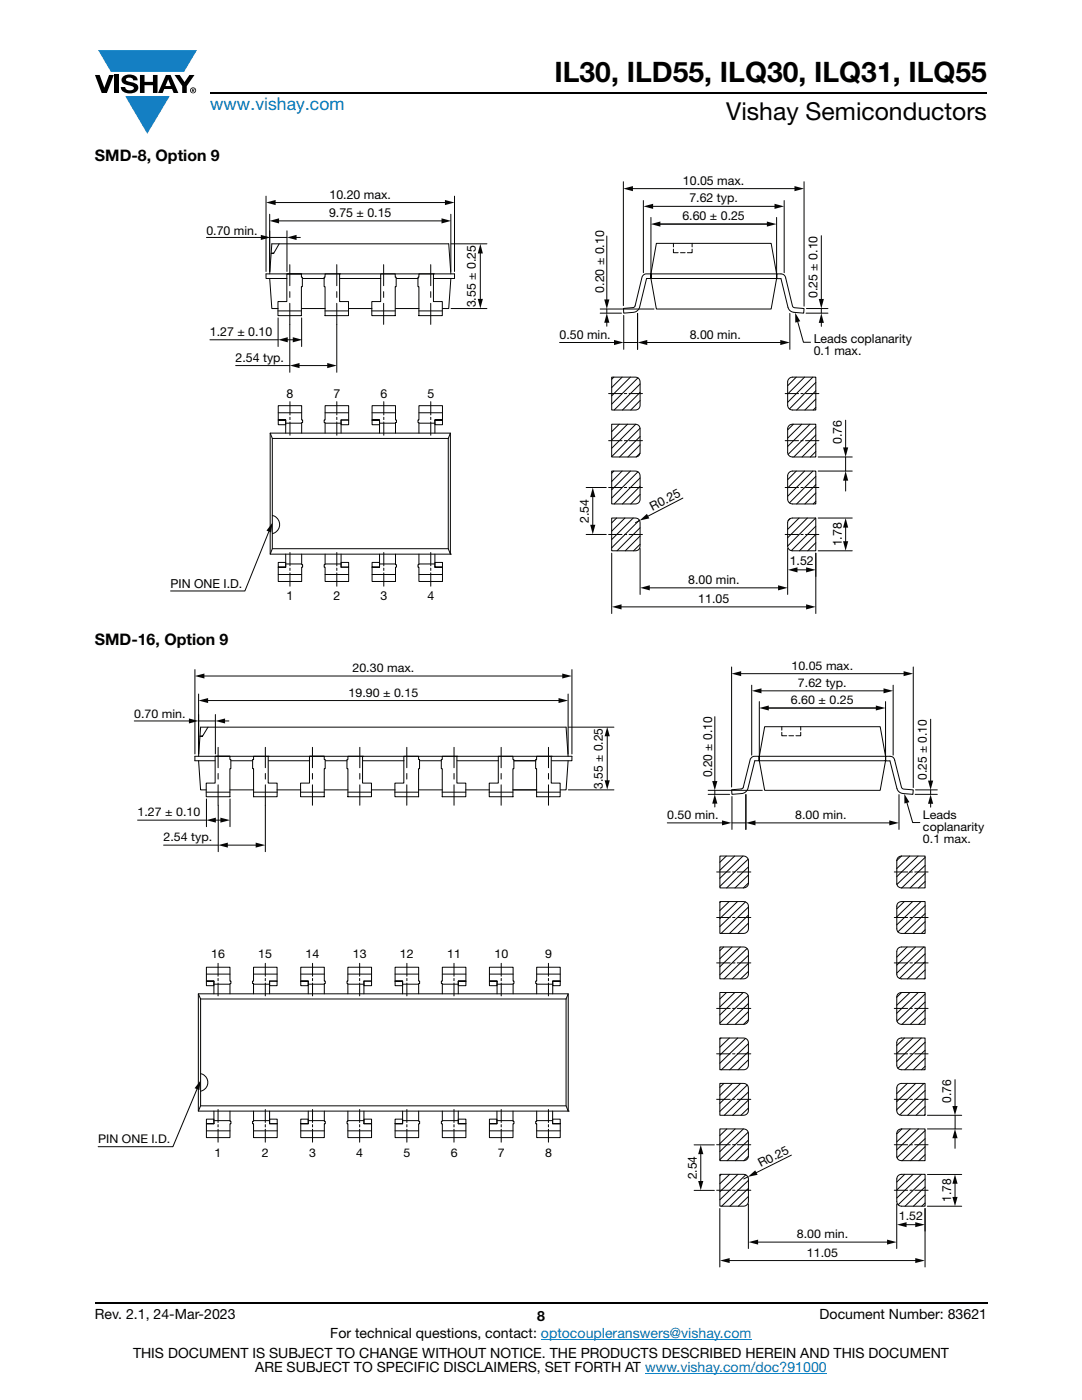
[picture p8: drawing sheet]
<svg xmlns="http://www.w3.org/2000/svg" width="216mm" height="279mm" viewBox="0 0 216 279" stroke-linecap="round" stroke-linejoin="round" font-family="sans-serif">
<g fill="#147fc3">
<path d="M19.6 10h19.7l-2.6 4.3h-1.1h-13.5z"/>
<path d="M25 19.2h8.9l-4.5 7.5z"/>
</g>
<g fill="#000">
<path d="M18.9 15h1l.9 2.5 1-2.5h.9l-1.4 3.6h-1zM22.9 15h.9v3.6h-.9zM24.6 15.3a2.1 2.1 0 0 1 2.8 .3l.1 .4h-.9a.79 .79 0 0 0-.7-.5 .79 .79 0 0 0-.8 .4l.3 .3 1 .2a1.08 1.08 0 0 1 1.2 1 1.08 1.08 0 0 1-1.1 1.2 1.73 1.73 0 0 1-2.4-1.2h.9a.96 .96 0 0 0 .8 .6 .96 .96 0 0 0 .9-.4 1.31 1.31 0 0 0-1.2-.6 1.03 1.03 0 0 1-1.1-.6 1.03 1.03 0 0 1 .2-1.1zM27.9 15h.9v1.3h1.7v-1.3h.9v3.6h-.9v-1.6h-1.7v1.6h-.9zM34.8 15h1.1l.9 1.4 1-1.4h1l-1.5 2.2v1.4h-.9v-1.4z"/>
<path d="M33.6 15.9l.5 1.3h-1.1zM33.1 15l-1.6 3.6h1l.3-.8h1.5l.3 .8h1l-1.6-3.6z"/>
<path d="M38.4 17.8h.2v.2h-.2zM38.3 17.7v.7h.1v-.3l.4 .3-.2-.3 .2-.2-.1-.2z"/>
<path d="M38.1 18a.46 .46 0 0 1 .9 0 .46 .46 0 0 1-.9 0zM37.9 18a.6 .6 0 0 0 1.2 0 .6 .6 0 0 0-1.2 0z"/>
</g>
<path d="M42 18.6h155M18.9 260h178.1" fill="none" stroke="#000" stroke-width=".36"/>
<path d="M107.9 267.3h42.1M128.7 274h36.3" fill="none" stroke="#007ec4" stroke-width=".2"/>
<g fill="none" stroke="#050504" stroke-width=".2">
<path d="M53.1 39.1v15.1M90.7 39.1v15.1M53.8 42.8v11.4M53.8 47.4h3.5M53.8 54.7l.4-6h35.3l.5 6M53.8 55.6l.4 6h1.3M55.7 48.7l-1.1 1.9h-.5h.5M57.3 46.1v8.1M57.3 55.6h-4.2v-.9h37.6v.9h-4.2M57.8 52.8v4.2M57.8 58.2v1.2M60.4 55.6h4.3"/>
<path d="M64.9 54.7h2.9v5.5h1.7v2.8h-4.7l.1-5.8h-.2v-1.9h.2zM67.2 52.8v4.2M67.2 58.2v1.2M67.8 55.6h8.2M76.6 52.8v4.2M76.6 58.2v1.2M79.1 55.6h4.3M85.9 52.8v4.2M85.9 58.2v1.2M90 42.8v11.4M90 55.6l-.5 6h-1.2M90 48.7h7.2"/>
<path d="M55.5 62h4.7M55.5 63.4v5.8M57.8 60.5v13.8M60.1 63v-5.8h.2v-1.9h-.2v-.6h-2.9v5.5h-1.7v2.8h4.7M60.2 63.4v5.8M60.2 61.6h4.7M64.9 62h4.7M67.2 60.5v13.8M69.5 61.6h4.7M74.2 62h4.7M76.6 60.5v4.2M78.9 63v-5.8h.2v-1.9h-.2v-.6h-2.9v5.5h-1.8v2.8h4.7"/>
<path d="M78.9 61.6h4.7M83.6 63h4.7v-2.8h-1.8v-5.5h-2.9v.6h-.2v1.9h.2v5.8M83.6 62h4.7M85.9 60.5v4.2M90 61.6h7.2M122.1 84.7h4.7a.9 .9 0 0 1 .9 .9v4.7a.89 .89 0 0 1-.9 .9h-4.7zM123.6 84.7l-1.5 1.4M125.2 84.7l-3.1 3.1M126.9 84.7l-4.8 4.8M127.7 90.4l-.8 .8M127.7 88.8l-2.4 2.4M127.7 87.1l-4.1 4.1"/>
<path d="M127.7 85.5l-5.6 5.6M157.2 85.6a.94 .94 0 0 1 .9-.9h4.7v6.5h-4.7a.93 .93 0 0 1-.9-.9M158.3 84.7l-1.1 1.1M160 84.7l-2.8 2.7M161.6 84.7l-4.4 4.4M162.8 90.1l-1.1 1.1M162.8 88.5l-2.8 2.7M162.8 86.8l-4.4 4.4M162.8 85.2l-5.5 5.5M168.7 91.2v2.8M168.7 83.9v5.7M122.1 103.4h4.7a.9 .9 0 0 1 .9 .9v4.7a.89 .89 0 0 1-.9 .9h-4.7z"/>
<path d="M123 103.4l-.9 1M124.7 103.4l-2.6 2.6M126.4 103.4l-4.3 4.3M127.6 103.8l-5.5 5.5M127.7 108.6l-1.3 1.3M127.7 107l-2.9 2.9M127.7 105.3l-4.6 4.6M157.4 103.8l.7-.4h4.7v6.5h-4.7a.93 .93 0 0 1-.9-.9v-4.7zM157.7 103.5l-.4 .4M159.5 103.4l-2.3 2.3M161.1 103.4l-3.9 3.9M162.8 103.4l-5.6 5.6"/>
<path d="M162.8 108.3l-1.6 1.6M162.8 106.7l-3.3 3.2M162.8 105l-4.9 4.9"/>
</g>
<path d="M168.2 89.3h1l-.5 1.9z" fill="#050504"/>
<path d="M168.7 95.6v2.4" fill="none" stroke="#050504" stroke-width=".2"/>
<path d="M168.7 94l.5 1.9h-1z" fill="#050504"/>
<g fill="none" stroke="#050504" stroke-width=".2">
<path d="M121.4 97.3h2.7M121.4 87.9h2.7M122.1 94h4.7a.94 .94 0 0 1 .9 1v4.6a.92 .92 0 0 1-.9 1h-4.7zM122.5 94l-.4 .4M124.1 94l-2 2.1M124.6 97.3h.5M124.6 87.9h.5M125.5 97.3h2.7M125.5 87.9h2.7M125.8 94l-3.7 3.7M127.3 94.2l-5.2 5.2M127.7 98.7l-1.8 1.9"/>
<path d="M127.7 97l-3.5 3.6M127.7 95.4l-5.1 5.2M156.7 97.3h2.6M156.7 87.9h2.6M157.2 85.6v4.7M157.4 94.4l.7-.4h4.7v6.6h-4.7a.98 .98 0 0 1-.9-1v-4.6zM158.9 94l-1.7 1.7M159.8 97.3h.5M159.8 87.9h.5M160.5 94l-3.3 3.4M160.7 97.3h2.7M160.7 87.9h2.7"/>
<path d="M162.2 94l-5 5M162.8 98.4l-2.2 2.2M162.8 96.7l-3.8 3.9M162.8 95.1l-5.3 5.3M163.3 94h6.8M163.3 91.2h6.8M121.4 106.7h2.7M124.6 106.7h.5M125.5 106.7h2.7M156.7 106.7h2.6M159.8 106.7h.5M160.7 106.7h2.7"/>
<path d="M162.8 100.1l-.5 .5M168.7 104.9v3.5"/>
</g>
<g fill="#050504">
<path d="M168.7 103.4l.5 1.9h-1z"/>
<path d="M168.2 108h1l-.5 1.9z"/>
</g>
<path d="M118.3 98.9v6.2M163.3 109.9h6.8M163.3 103.4h6.8" fill="none" stroke="#050504" stroke-width=".2"/>
<g fill="#050504">
<path d="M118.3 97.3l.5 1.9h-1z"/>
<path d="M117.8 104.7h1l-.5 1.9z"/>
</g>
<path d="M117 97.3h4M117 106.7h4M158.8 113.7h2.4" fill="none" stroke="#050504" stroke-width=".2"/>
<g fill="#050504">
<path d="M157.2 113.7l1.9-.5v1z"/>
<path d="M160.8 113.2l2 .5-2 .5z"/>
</g>
<path d="M162.8 110.4v4.6M123.7 121.1h37.5" fill="none" stroke="#050504" stroke-width=".2"/>
<g fill="#050504">
<path d="M160.8 120.6l2 .5-2 .5z"/>
<path d="M122.1 121.1l1.9-.5v1z"/>
</g>
<path d="M122.1 110.4v12M129.3 117.3h26.3M162.8 110.4v12" fill="none" stroke="#050504" stroke-width=".2"/>
<g fill="#050504">
<path d="M127.7 117.3l2-.5v1z"/>
<path d="M155.3 116.8l1.9 .5-1.9 .5z"/>
</g>
<path d="M136.3 99.4l-7.3 3.8M127.7 109.5v9.1M157.2 109.5v9.1" fill="none" stroke="#050504" stroke-width=".2"/>
<path d="M127.6 103.9l1.5-1.4 .5 1z" fill="#050504"/>
<g fill="none" stroke="#050504" stroke-width=".2">
<path d="M124.4 36.3v24.7M160.4 36.3v24.8M128.3 55l.4-.3h1.2v.9v-.9v.9h-.9l-1.5 6a1.41 1.41 0 0 1-1.1 .7l-1.9 .2-.1-.9 1.9-.2 .3-.2zM128.4 40v14.4M129.9 55.6l1.1 6.1h22.9l1.1-6.1M129.9 54.7l1.1-6.1h22.9l1.1 6.1h-25.1v.9M129.9 55.6h25M129.9 43.4v12.2M130.7 44.7h22.4M134.4 48.6v.7M134.4 49.7v.7h.9M135.8 50.4h.9"/>
<path d="M138.1 49.7v.7h-.9M138.1 48.6v.7M155 54.7v.9v-.9a1.64 1.64 0 0 1 1.6 .3l1.6 6.2 .3 .2 1.9 .2v.9l-2-.2a1.33 1.33 0 0 1-1.2-1l-1.4-5.7h-.8zM155 43.4v12.2M156.5 40v14.4M119.8 61.7h10.7M119.8 62.5h4.2M121.1 61.7v.8M121.4 78.5h2.7M122.1 75.3h4.7a.94 .94 0 0 1 .9 .9v4.7a.92 .92 0 0 1-.9 .9h-4.7zM122.5 75.3l-.4 .4M124.1 75.3l-2 2"/>
<path d="M124.5 62.9v6.8M124.6 78.5h.5M125.5 78.5h2.7M125.8 75.3l-3.7 3.7M127.2 62.5v7.2M127.3 75.4l-5.2 5.2M127.7 79.9l-1.8 1.9M127.7 78.3l-3.5 3.5M127.7 76.6l-5.1 5.2M156.7 78.5h2.6M157.6 75.5l.5-.2h4.7v6.5h-4.7a.98 .98 0 0 1-.9-.9v-4.7zM157.6 62.5v7.2"/>
<path d="M158.9 75.3l-1.7 1.7M159.1 63.9l1.2 4.4h1.4M159.8 78.5h.5M160.5 75.3l-3.3 3.3M160.7 78.5h2.7M160.8 62.5h4.4M160.9 61.6h4.3M162.2 75.3l-5 5M162.8 79.6l-2.2 2.2M162.8 78l-3.8 3.8M162.8 76.3l-5.3 5.3M163.9 61.6v.9"/>
<path d="M162.8 81.3l-.5 .5M127.6 103.9l-.8 .4"/>
</g>
<path d="M158.7 62.4l1 1.7-1 .3z" fill="#050504"/>
<path d="M163.9 47v13" fill="none" stroke="#050504" stroke-width=".2"/>
<path d="M163.4 59.7h1l-.5 1.9z" fill="#050504"/>
<path d="M163.9 64.1v1" fill="none" stroke="#050504" stroke-width=".2"/>
<path d="M163.9 62.5l.5 1.9h-1z" fill="#050504"/>
<path d="M125.9 37.6h33" fill="none" stroke="#050504" stroke-width=".2"/>
<g fill="#050504">
<path d="M124.4 37.6l1.9-.5v1.1z"/>
<path d="M158.5 37.1l1.9 .5-1.9 .6z"/>
</g>
<path d="M131.4 44.7h22" fill="none" stroke="#050504" stroke-width=".2"/>
<g fill="#050504">
<path d="M129.9 44.7l1.9-.5v1z"/>
<path d="M153 44.2l1.9 .5-1.9 .5z"/>
</g>
<path d="M130 41.2h24.9" fill="none" stroke="#050504" stroke-width=".2"/>
<g fill="#050504">
<path d="M128.4 41.2l1.9-.5v1z"/>
<path d="M154.5 40.7l2 .5-2 .5z"/>
</g>
<path d="M121.1 47.1v13" fill="none" stroke="#050504" stroke-width=".2"/>
<path d="M120.6 59.8h1l-.5 1.9z" fill="#050504"/>
<path d="M121.1 64.1v1" fill="none" stroke="#050504" stroke-width=".2"/>
<path d="M121.1 62.5l.5 1.9h-1z" fill="#050504"/>
<path d="M124.5 68.4h2.7M128.8 68.4h27.2" fill="none" stroke="#050504" stroke-width=".2"/>
<g fill="#050504">
<path d="M127.2 68.4l2-.6v1.1z"/>
<path d="M155.7 67.8l1.9 .6-1.9 .5z"/>
</g>
<path d="M111.7 68.4h11.2" fill="none" stroke="#050504" stroke-width=".2"/>
<path d="M122.5 67.8l1.9 .6-1.9 .5z" fill="#050504"/>
<g fill="none" stroke="#050504" stroke-width=".2">
<path d="M53.9 86.4h36v24.2h-36zM53.9 86.4l.4 1.1M55.5 83.8v-2.8h4.7v2.8h.2v.5h-.2v2.1M55.5 83.8h1.5v1h-1.5v-1h1.5zM55.5 82.4h4.7M57 84.5h3.2M57 83.8v2.6M57.9 80.2v2.6M57.9 83.3v.4M57.9 84.2v2.7M64.9 82.4h4.7M64.9 84.5h3.2"/>
<path d="M67.2 80.2v2.6M67.2 83.3v.4M67.2 84.2v2.7M68.1 86.4v-2.6h1.5v-2.8h-4.7v2.8h-.2v.5h.2v2.1M68.1 83.8h1.5v1h-1.5zM74.2 83.8h1.5v1h-1.5v-1h1.5zM74.2 82.4h4.7M74.2 83.8v-2.8h4.7v2.8h.2v.5h-.2v2.1M75.7 84.5h3.2M75.7 83.8v2.6M76.6 80.2v2.6M76.6 83.3v.4"/>
<path d="M76.6 84.2v2.7M83.6 82.4h4.7M83.6 84.5h3.2M86 80.2v2.6M86 83.3v.4M86 84.2v2.7M86.8 83.8v2.6M86.8 83.8h1.5h-1.5h1.5v1h-1.5zM88.3 83.8v-2.8h-4.7v2.8h-.2v.5h.2v2.1M89.4 87.5h-35.1v22l-.4 1.1M89.4 87.5v22l.5 1.1M89.9 86.4l-.5 1.1"/>
<path d="M53.8 105.8l-4.9 12.1h-14.9M54.3 109.5h35.1M54.3 102.9a1.86 1.86 0 0 1 1.5 1.8 1.86 1.86 0 0 1-1.5 1.8M55.5 112.2h1.5v1h-1.5h1.5h-1.5zM55.5 114.7h4.7M57 112.6h3.2M57 110.6v2.6M57.9 110.3v2.6M57.9 113.4v.5M57.9 114.3v2.7M60.2 110.6v2.1h.2v.5h-.2v2.8h-4.7v-2.8M64.9 114.7h4.7"/>
<path d="M64.9 112.6h3.2M67.2 110.3v2.6M67.2 113.4v.5M67.2 114.3v2.7M68.1 110.6v2.6h1.5v2.8h-4.7v-2.8h-.2v-.5h.2v-2.1M68.1 112.2h1.5v1h-1.5zM74.2 112.2h1.5v1h-1.5h1.5h-1.5zM74.2 114.7h4.7M75.7 112.6h3.2M75.7 110.6v2.6M76.6 110.3v2.6M76.6 113.4v.5"/>
<path d="M76.6 114.3v2.7M78.9 110.6v2.1h.2v.5h-.2v2.8h-4.7v-2.8M83.6 114.7h4.7M83.6 110.6v2.1h-.2v.5h.2v2.8h4.7v-2.8M83.6 112.6h3.2M86 110.3v2.6M86 113.4v.5M86 114.3v2.7M86.8 112.2h1.5v1h-1.5zM86.8 110.6v2.6M89.9 110.6h.1"/>
</g>
<path d="M54.4 104.3l-.3 2-.9-.4z" fill="#050504"/>
<path d="M58.8 47.4h1.1" fill="none" stroke="#050504" stroke-width=".2"/>
<path d="M57.3 47.4l1.9-.5v1z" fill="#050504"/>
<path d="M47 73h10.8M59.4 73h6.2" fill="none" stroke="#050504" stroke-width=".2"/>
<g fill="#050504">
<path d="M65.3 72.4l1.9 .6-1.9 .5z"/>
<path d="M57.9 73l1.9-.6v1.1z"/>
</g>
<path d="M41.9 67.8h13.6M57.1 67.8h1.7" fill="none" stroke="#050504" stroke-width=".2"/>
<g fill="#050504">
<path d="M58.4 67.3l1.9 .5-1.9 .5z"/>
<path d="M55.5 67.8l1.9-.5v1z"/>
</g>
<path d="M95.8 50.2v9.8" fill="none" stroke="#050504" stroke-width=".2"/>
<g fill="#050504">
<path d="M95.8 48.7l.6 1.9h-1.1z"/>
<path d="M95.3 59.7h1.1l-.6 1.9z"/>
</g>
<path d="M41.2 47.4h11.2" fill="none" stroke="#050504" stroke-width=".2"/>
<path d="M52 46.9l2 .5-2 .5z" fill="#050504"/>
<path d="M55.3 44.1h33.1" fill="none" stroke="#050504" stroke-width=".2"/>
<g fill="#050504">
<path d="M53.8 44.1l1.9-.5v1z"/>
<path d="M88.1 43.6l1.9 .5-1.9 .5z"/>
</g>
<path d="M54.6 40.4h34.5" fill="none" stroke="#050504" stroke-width=".2"/>
<g fill="#050504">
<path d="M53.1 40.4l1.9-.5v1z"/>
<path d="M88.8 39.9l1.9 .5-1.9 .5z"/>
</g>
<g fill="none" stroke="#050504" stroke-width=".2">
<path d="M38.9 133.6v16.9M39.6 138.5v12M113.4 138.5v12M114.1 133.6v16.9M39.6 150.9l.4-5.8h73l.4 5.8M39.6 151.8l.4 5.8h1.1M41.1 158.1h4.8M41.2 159.4v5.6M41.5 145.1l-1.1 1.8h-.5h.5M42.9 151.8h-4v-.9h75.2v.9h-4.1M42.9 150.9h3v.7h.2v1.8h-.2v5.6h-4.8v-2.7h1.8zM43 142.6v7.9"/>
<path d="M43.5 149.1v4.1M43.5 154.4v1.1M43.5 156.6v4.1M45.9 157.6h4.7M45.9 159.4v5.6M46.1 151.8h4.3M50.6 150.9h2.9v5.4h1.8v2.7h-4.7v-5.6h-.2v-1.8h.2zM50.6 158.1h4.7M52.9 149.1v4.1M52.9 154.4v1.1M52.9 156.6v13.4M53.6 151.8h8.2"/>
<path d="M55.3 157.6h4.7M60 158.1h4.7M61.8 150.9h2.9v.7h.2v1.8h-.2v5.6h-4.7v-2.7h1.8zM62.3 149.1v4.1M62.3 154.4v1.1M62.3 156.6v4.1M64.7 157.6h4.7M64.9 151.8h4.4M69.4 159h4.7v-2.7h-1.8v-5.4h-2.9v.7h-.2v1.8h.2v5.6M69.4 158.1h4.7M71.8 149.1v4.1M71.8 154.4v1.1"/>
<path d="M71.8 156.6v4.1M72.4 151.8h8.2M74.1 157.6h4.7M78.8 158.1h4.7M81.2 149.1v4.1M81.2 154.4v1.1M81.2 156.6v4.1M83.5 159v-5.6h.2v-1.8h-.2v-.7h-2.9v5.4h-1.8v2.7h4.7M83.5 157.6h4.8M83.7 151.8h4.4M88.2 158.1h4.7M88.2 150.9h3v5.4h1.7v2.7h-4.7v-5.6h-.1v-1.8h.1z"/>
<path d="M90.6 149.1v4.1M90.6 154.4v1.1M90.6 156.6v4.1M91.2 151.8h8.2M92.9 157.6h4.8M97.6 158.1h4.7M99.4 150.9h2.9v.7h.2v1.8h-.2l.1 5.6h-4.8v-2.7h1.8zM100 149.1v4.1M100 154.4v1.1M100 156.6v4.1M106.9 151.8h-4.3M107 158.1h4.8"/>
<path d="M107.1 150.9h2.9v5.4h1.8v2.7h-4.8l.1-5.6h-.2v-1.8h.2zM107.1 157.6h-4.7M109.4 149.1v4.1M109.4 154.4v1.1M109.4 156.6v4.1M113.4 151.8l-.4 5.8h-1.2M113.4 145.1h9.1M113.4 157.6h9.1M43.5 160.7v9.3M143 174h2.7M143.6 179.9h4.8a.97 .97 0 0 1 .9 .9v4.6a.97 .97 0 0 1-.9 .9h-4.8zM143.6 170.8h4.8a.97 .97 0 0 1 .9 1v4.5a.93 .93 0 0 1-.9 .9h-4.8z"/>
<path d="M143.8 179.9l-.2 .2M144.9 170.9l-1.3 1.2M145.5 179.9l-1.9 1.8M146.2 174h.5M146.6 170.9l-3 2.8M147.1 174h2.7M147.2 179.9l-3.6 3.4M148.2 170.9l-4.6 4.4M149.3 171.5l-5.7 5.4M149.3 176.2l-1 1M149.3 174.6l-2.6 2.6M149.3 173l-4.3 4.2"/>
<path d="M178.4 174h2.7M179.9 170.9l-1 .8M179.9 170.8a.94 .94 0 0 0-1 1M179.9 170.8h4.7v6.4h-4.7a.94 .94 0 0 1-1-.9v-4.5M180.4 179.9l-1.5 1.5M181.5 170.9l-2.6 2.4M181.6 174h.5M182.1 179.9l-3.2 3.1M182.5 174h2.7M183.2 170.9l-4.3 4.1M183.8 179.9l-4.9 4.7M184.6 172.7l-4.7 4.5"/>
<path d="M184.6 171.1l-5.6 5.4M184.6 174.3l-3 2.9M184.6 175.9l-1.3 1.3M143 192.2h2.7M143 183.1h2.7M143.6 198.1h4.8a.98 .98 0 0 1 .9 .9v4.5a.97 .97 0 0 1-.9 .9h-4.8zM143.6 189h4.8a.97 .97 0 0 1 .9 .9v4.5a.93 .93 0 0 1-.9 .9h-4.8zM144.4 189l-.8 .7M145 198.1l-1.4 1.3M146.1 189l-2.5 2.3M146.2 192.2h.5M146.2 183.1h.5"/>
<path d="M146.6 198.1l-3 2.9M147.1 192.2h2.7M147.1 183.1h2.7M147.7 189l-4.1 4M148.3 198.1l-4.7 4.5M148.7 180l-5.1 4.9M149.1 189.3l-5.5 5.3M149.3 198.7l-5.7 5.5M149.3 181l-5.4 5.3M149.3 193.9l-1.5 1.5M149.3 182.6l-3.7 3.7M149.3 184.2l-2.1 2.1"/>
<path d="M149.3 190.7l-4.8 4.7M149.3 192.3l-3.2 3.1M178.4 192.2h2.7M178.4 183.1h2.7M179.1 198.4l.8-.3h4.7v6.3h-4.7a.94 .94 0 0 1-1-.9v-4.5zM179.1 189.4l.8-.4h4.7v6.3h-4.7a.94 .94 0 0 1-1-.9v-4.5zM179.1 180.3l.8-.4h4.7v6.4h-4.7a.94 .94 0 0 1-1-.9v-4.6zM179.9 198.1l-1 .9M181 189l-2.1 2M181.6 198.1l-2.7 2.5M181.6 192.2h.5M181.6 183.1h.5"/>
<path d="M182.5 192.2h2.7M182.5 183.1h2.7M182.7 189l-3.8 3.6M183.2 198.1l-4.3 4.1M184.3 189l-5.4 5.2M184.3 192.2l-3.2 3.2M184.6 192l-.3 .2M184.6 200l-1.3 1.3M184.6 182.3l-4.1 4M184.6 195.2l-.2 .2M184.6 190.4l-5.1 4.9M184.6 193.6l-1.9 1.8"/>
<path d="M184.6 198.4l-3 2.9M184.6 183.9l-2.4 2.4M184.6 185.6l-.8 .7M184.6 180.7l-5.4 5.3M143 210.3h2.7M143 219.4h2.7M143 201.3h2.7M143.6 216.2h4.8a.98 .98 0 0 1 .9 .9v4.6a.97 .97 0 0 1-.9 .9h-4.8zM143.6 207.2h4.8a.93 .93 0 0 1 .9 .8v4.6a.93 .93 0 0 1-.9 .9h-4.8zM143.9 207.2l-.3 .2M144.4 216.2l-.8 .8M145.5 207.2l-1.9 1.8"/>
<path d="M146.1 216.2l-2.5 2.4M146.2 210.3h.5M146.2 219.4h.5M146.2 201.3h.5M147.1 210.3h2.7M147.1 219.4h2.7M147.1 201.3h2.7M147.2 207.2l-3.6 3.4M147.8 216.2l-4.2 4M148.8 207.2l-5.2 5M149.1 216.5l-5.5 5.3M149.3 208.3l-5.4 5.2"/>
<path d="M149.3 201.9l-2.6 2.5M149.3 200.3l-4.3 4.1M149.3 217.9l-4.8 4.7M149.3 219.5l-3.1 3.1M149.3 203.5l-.9 .9M149.3 211.5l-2 2M149.3 209.9l-3.7 3.6M178.4 210.3h2.7M178.4 219.4h2.7M178.4 201.3h2.7M179.1 216.6l.8-.4h4.7v6.4h-4.7a.94 .94 0 0 1-1-.9v-4.6zM179.1 207.5l.8-.3h4.7v6.3h-4.7a.89 .89 0 0 1-1-.9v-4.6z"/>
<path d="M180.5 207.2l-1.6 1.4M181.1 216.2l-2.2 2.1M181.6 210.3h.4M181.6 219.4h.4M181.6 201.3h.5M181.6 201.3l-2.6 2.5M182.1 207.2l-3.2 3.1M182.5 210.3h2.7M182.5 219.4h2.7M182.5 201.3h2.7M182.7 216.2l-3.8 3.7M183.3 201.3l-3.3 3.1"/>
<path d="M183.8 207.2l-4.9 4.6M184.4 216.2l-5.5 5.3M184.6 201.6l-3 2.8M184.6 203.2l-1.3 1.2M184.6 219.2l-3.5 3.4M184.6 211.2l-2.4 2.3M184.6 217.6l-5.1 4.9M184.6 208l-5.4 5.2M184.6 212.8l-.7 .7M184.6 209.6l-4 3.9M190.6 215.5v5.6M143 228.5h2.7"/>
<path d="M143 237.5h2.7M143.6 225.3h4.8a.92 .92 0 0 1 .9 .9v4.5a.93 .93 0 0 1-.9 .9h-4.8zM143.6 234.4h4.8a.98 .98 0 0 1 .9 .9v4.5a.97 .97 0 0 1-.9 .9h-4.8zM143.9 234.4l-.3 .2M145 225.3l-1.4 1.3M145.6 234.4l-2 1.8M146.2 228.5h.5M146.2 237.5h.5M146.7 225.3l-3.1 2.9M147.1 228.5h2.7M147.1 237.5h2.7M147.2 234.4l-3.6 3.4"/>
<path d="M148.3 225.3l-4.7 4.5M148.8 234.5l-5.2 4.9M148.9 237.5l-3.2 3.2M149.3 226l-5.7 5.4M149.3 230.8l-.9 .8M149.3 229.2l-2.6 2.4M149.3 235.6l-5.3 5.1M149.3 227.5l-4.2 4.1M149.3 237.2l-.4 .3M149.3 238.8l-2 1.9M149.3 221.1l-1.5 1.5M178.4 228.5h2.7"/>
<path d="M178.4 237.5h2.7M179.1 225.7l.8-.4h4.7v6.3h-4.7a.89 .89 0 0 1-1-.9v-4.5zM179.1 234.7l.8-.3h4.7v6.3h-4.7a.94 .94 0 0 1-1-.9v-4.5zM180 225.3l-1.1 1M180.5 234.4l-1.6 1.5M181.6 228.5h.4M181.6 237.5h.5M181.6 225.3l-2.7 2.6M182.2 234.4l-3.3 3.1M182.5 228.5h2.7M182.5 237.5h2.7M183.3 225.3l-4.4 4.2"/>
<path d="M183.9 234.4l-5 4.7M184.6 236.9l-4 3.8M184.6 230.4l-1.2 1.2M184.6 228.8l-2.9 2.8M184.6 227.2l-4.6 4.4M184.6 225.6l-5.6 5.4M184.6 222.4l-.2 .2M184.6 238.5l-2.3 2.2M184.6 235.3l-5.4 5.1M184.6 220.8l-1.8 1.8M190.6 222.6v2.7M184.6 240.1l-.7 .6"/>
</g>
<path d="M190 220.7h1.1l-.5 1.9z" fill="#050504"/>
<path d="M190.6 226.8v2.4" fill="none" stroke="#050504" stroke-width=".2"/>
<path d="M190.6 225.3l.5 1.9h-1.1z" fill="#050504"/>
<path d="M185.1 225.3h6.8M185.1 222.6h6.8M190.6 235.9v3.3" fill="none" stroke="#050504" stroke-width=".2"/>
<g fill="#050504">
<path d="M190.6 234.4l.5 1.8h-1.1z"/>
<path d="M190 238.9h1.1l-.5 1.8z"/>
</g>
<path d="M139.8 230v6M185.1 234.4h6.8M185.1 240.7h6.8" fill="none" stroke="#050504" stroke-width=".2"/>
<g fill="#050504">
<path d="M139.8 228.5l.5 1.8h-1z"/>
<path d="M139.3 235.7h1l-.5 1.8z"/>
</g>
<path d="M138.5 237.6h4M138.5 228.5h4M180.6 244.4h2.4" fill="none" stroke="#050504" stroke-width=".2"/>
<g fill="#050504">
<path d="M179 244.4l1.9-.5v1z"/>
<path d="M182.6 243.9l2 .5-2 .5z"/>
</g>
<path d="M145.2 251.6h37.8M184.6 241.2v4.5" fill="none" stroke="#050504" stroke-width=".2"/>
<g fill="#050504">
<path d="M182.6 251.1l2 .5-2 .5z"/>
<path d="M143.7 251.6l1.9-.5v1z"/>
</g>
<path d="M143.6 241.2v11.7M150.9 247.9h26.5M184.6 241.2v11.7" fill="none" stroke="#050504" stroke-width=".2"/>
<g fill="#050504">
<path d="M149.3 247.9l2-.5v1z"/>
<path d="M177 247.4l1.9 .5-1.9 .5z"/>
</g>
<path d="M157.9 230.5l-7.3 3.7M149.3 240.3v8.9M178.9 240.3v8.9" fill="none" stroke="#050504" stroke-width=".2"/>
<path d="M149.2 234.9l1.5-1.3 .5 .9z" fill="#050504"/>
<g fill="none" stroke="#050504" stroke-width=".2">
<path d="M146 133.1v24M150 136.7v14M178.2 136.7v14M182.2 133.1v24.1M141.3 158.5h4.3M141.3 157.7h10.8M142.6 157.7v.8M146.1 159v6.5M148.8 158.6v6.9M149.9 151.3l.4-.3 1.2-.1v.9v-.9v.9h-.9l-1.4 5.6a1.41 1.41 0 0 1-1.2 1l-1.9 .1-.1-.9 1.9-.1 .3-.2 1.5-5.6zM151.5 150.9l1.1-5.9h23l1.1 5.9h-25.2v.9M151.5 151.8h25.1"/>
<path d="M151.5 140v11.8M152.8 141.3h22.6M156 146.2v.6h1M156 145v.7M157.4 146.8h.9M159.8 146.2v.6h-1M159.8 145v.7M176.7 140v11.8l-1.1 5.9h-23l-1.1-5.9M176.7 150.9v.9v-.9a1.69 1.69 0 0 1 1.6 .4l1.7 6 .3 .2 1.9 .1v.9l-2-.1a1.38 1.38 0 0 1-1.2-1l-1.4-5.6h-.9zM179.4 158.6v6.9M180.9 159.9l1.2 4.3h1.4M182.6 158.5h4.4"/>
<path d="M182.7 157.6h4.3M185.7 157.6v.9M146.1 164.2h2.7M149.2 234.9l-.8 .4"/>
</g>
<path d="M180.4 158.4l1.1 1.7-1 .3z" fill="#050504"/>
<path d="M150.4 164.2h27.4" fill="none" stroke="#050504" stroke-width=".2"/>
<g fill="#050504">
<path d="M148.8 164.2l1.9-.5v1z"/>
<path d="M177.4 163.7l2 .5-2 .5z"/>
</g>
<path d="M133.2 164.2h11.2" fill="none" stroke="#050504" stroke-width=".2"/>
<path d="M144.1 163.7l1.9 .5-1.9 .5z" fill="#050504"/>
<path d="M185.7 143.5v12.6" fill="none" stroke="#050504" stroke-width=".2"/>
<path d="M185.2 155.8h1l-.5 1.8z" fill="#050504"/>
<path d="M185.7 160.1v1" fill="none" stroke="#050504" stroke-width=".2"/>
<path d="M185.7 158.6l.5 1.8h-1z" fill="#050504"/>
<path d="M147.5 134.4h33.2" fill="none" stroke="#050504" stroke-width=".2"/>
<g fill="#050504">
<path d="M146 134.4l1.9-.5v1z"/>
<path d="M180.3 133.9l1.9 .5-1.9 .5z"/>
</g>
<path d="M153.1 141.3h22" fill="none" stroke="#050504" stroke-width=".2"/>
<g fill="#050504">
<path d="M151.5 141.3l1.9-.5v1z"/>
<path d="M174.8 140.8l1.9 .5-1.9 .5z"/>
</g>
<path d="M151.6 137.9h25.1" fill="none" stroke="#050504" stroke-width=".2"/>
<g fill="#050504">
<path d="M150 137.9l1.9-.5v1z"/>
<path d="M176.3 137.4l1.9 .5-1.9 .5z"/>
</g>
<path d="M142.6 143v13.2" fill="none" stroke="#050504" stroke-width=".2"/>
<path d="M142.1 155.9h1l-.5 1.8z" fill="#050504"/>
<path d="M142.6 160v1.1" fill="none" stroke="#050504" stroke-width=".2"/>
<path d="M142.6 158.5l.5 1.9h-1z" fill="#050504"/>
<g fill="none" stroke="#050504" stroke-width=".2">
<path d="M39.6 198.3l.4 1.1M39.6 198.3h73.8v23.4h-73.8zM40 199.4h73M40 199.4v21.3l-.4 1M41.2 195.8v-2.8h4.7v2.8h.2v.5h-.2v2M41.2 195.8h1.5v.9h-1.5v-.9h1.5zM41.2 194.4h4.7M42.7 196.4h3.2M42.7 195.8v2.5M43.5 192.3v2.5M43.5 195.3v.4M43.5 196.2v2.6"/>
<path d="M50.6 198.3v-2h-.2v-.5h.2v-2.8h4.7v2.8h-1.5v2.5M50.6 194.4h4.7M50.6 196.4h3.2M52.9 192.3v2.5M52.9 195.3v.4M52.9 196.2v2.6M53.8 195.8h1.5v.9h-1.5zM60 195.8h1.5v.9h-1.5v-.9h1.5zM60 194.4h4.7M60 195.8v-2.8h4.7v2.8h.2v.5h-.2v2M61.5 196.4h3.2M61.5 195.8v2.5"/>
<path d="M62.4 192.3v2.5M62.4 195.3v.4M62.4 196.2v2.6M69.4 198.3v-2h-.2v-.5h.2v-2.8h4.7v2.8h-1.5v2.5M69.4 194.4h4.7M69.4 196.4h3.2M71.8 192.3v2.5M71.8 195.3v.4M71.8 196.2v2.6M72.6 195.8h1.5v.9h-1.5zM78.8 195.8h1.5v.9h-1.5v-.9h1.5zM78.8 194.4h4.7"/>
<path d="M78.8 195.8v-2.8h4.7v2.8h.2v.5h-.2v2M80.3 196.4h3.2M80.3 195.8v2.5M81.2 192.3v2.5M81.2 195.3v.4M81.2 196.2v2.6M88.3 194.4h4.7M88.3 196.4h3.1M90.6 192.3v2.5M90.6 195.3v.4M90.6 196.2v2.6M91.4 195.8h1.6v.9h-1.6v-.9h1.6z"/>
<path d="M91.4 195.8v2.5M93 195.8v-2.8h-4.7v2.8h-.2v.5h.2v2M97.7 195.8h1.5v.9h-1.5v-.9h1.5zM97.7 194.4h4.7M97.7 195.8v-2.8h4.7v2.8h.2v.5h-.2v2M99.2 196.4h3.2M99.2 195.8v2.5M100 192.3v2.5M100 195.3v.4M100 196.2v2.6M107.1 194.4h4.7M107.1 196.4h3.2"/>
<path d="M109.4 192.3v2.5M109.4 195.3v.4M109.4 196.2v2.6M110.3 195.8h1.5v.9h-1.5v-.9h1.5zM110.3 195.8v2.5M111.8 195.8v-2.8h-4.7v2.8h-.2v.5h.2v2M113 199.4v21.3l.4 1M113.4 198.3l-.4 1.1M39.4 217l-4.9 11.9h-14.9M40 214.3a1.8 1.8 0 0 1 1.5 1.7 1.8 1.8 0 0 1-1.5 1.8M40 220.7h73M41.2 223.3h1.5v1h-1.5h1.5h-1.5z"/>
<path d="M41.2 225.7h4.7M42.7 223.6h3.2M42.7 221.7v2.6M43.5 221.4v2.6M43.5 224.4v.5M43.5 225.4v2.5M45.9 221.7v2.1h.2v.5h-.2v2.7h-4.7v-2.7M50.6 221.7v2.1h-.2v.5h.2v2.7h4.7v-2.7h-1.5v-2.6M50.6 225.7h4.7M50.6 223.6h3.2M52.9 221.4v2.6M52.9 224.4v.5"/>
<path d="M52.9 225.4v2.5M53.8 223.3h1.5v1h-1.5zM60 223.3h1.5v1h-1.5h1.5h-1.5zM60 225.7h4.7M61.5 221.7v2.6M61.5 223.6h3.2M62.4 221.4v2.6M62.4 224.4v.5M62.4 225.4v2.5M64.7 221.7v2.1h.2v.5h-.2v2.7h-4.7v-2.7M69.4 225.7h4.7M69.4 223.6h3.2"/>
<path d="M69.4 221.7v2.1h-.2v.5h.2v2.7h4.7v-2.7h-1.5v-2.6M71.8 221.4v2.6M71.8 224.4v.5M71.8 225.4v2.5M72.6 223.3h1.5v1h-1.5zM78.8 223.3h1.5v1h-1.5h1.5h-1.5zM78.8 225.7h4.7M80.3 223.6h3.2M80.3 221.7v2.6M81.2 221.4v2.6M81.2 224.4v.5M81.2 225.4v2.5"/>
<path d="M83.5 221.7v2.1h.2v.5h-.2v2.7h-4.7v-2.7M88.3 221.7v2.1h-.2v.5h.2v2.7h4.7v-2.7M88.3 225.7h4.7M88.3 223.6h3.1M90.6 221.4v2.6M90.6 224.4v.5M90.6 225.4v2.5M91.4 221.7v2.6M91.4 223.3h1.6v1h-1.6h1.6h-1.6zM97.7 223.3h1.5v1h-1.5h1.5h-1.5zM97.7 225.7h4.7M99.2 221.7v2.6"/>
<path d="M99.2 223.6h3.2M100 221.4v2.6M100 224.4v.5M100 225.4v2.5M102.4 221.7v2.1h.2v.5h-.2v2.7h-4.7v-2.7M107.1 221.7v2.1h-.2v.5h.2v2.7h4.7v-2.7M107.1 225.7h4.7M107.1 223.6h3.2M109.4 221.4v2.6M109.4 224.4v.5M109.4 225.4v2.5M110.3 221.7v2.6"/>
<path d="M110.3 223.3h1.5v1h-1.5h1.5h-1.5zM113.4 221.7h.1"/>
</g>
<path d="M40 215.6l-.2 1.9-1-.3z" fill="#050504"/>
<path d="M32.6 168.7h10.9M45.1 168.7h6.3" fill="none" stroke="#050504" stroke-width=".2"/>
<g fill="#050504">
<path d="M51 168.2l1.9 .5-1.9 .5z"/>
<path d="M43.5 168.7l2-.5v1z"/>
</g>
<path d="M27.5 163.7h13.7M42.7 163.7h1.6" fill="none" stroke="#050504" stroke-width=".2"/>
<g fill="#050504">
<path d="M44 163.2l1.9 .5-1.9 .5z"/>
<path d="M41.2 163.7l1.9-.5v1z"/>
</g>
<path d="M121.2 146.6v9.5" fill="none" stroke="#050504" stroke-width=".2"/>
<g fill="#050504">
<path d="M121.2 145.1l.5 1.8h-1.1z"/>
<path d="M120.6 155.7h1.1l-.5 1.9z"/>
</g>
<path d="M39.6 143.9h3.4M44.6 143.9h1.1" fill="none" stroke="#050504" stroke-width=".2"/>
<path d="M43 143.9l1.9-.5v1z" fill="#050504"/>
<path d="M26.8 143.9h11.3" fill="none" stroke="#050504" stroke-width=".2"/>
<path d="M37.7 143.4l1.9 .5-1.9 .5z" fill="#050504"/>
<path d="M41.2 139.8h70.6" fill="none" stroke="#050504" stroke-width=".2"/>
<g fill="#050504">
<path d="M39.6 139.8l1.9-.5v1z"/>
<path d="M111.4 139.3l2 .5-2 .5z"/>
</g>
<path d="M40.4 134.9h72.1" fill="none" stroke="#050504" stroke-width=".2"/>
<g fill="#050504">
<path d="M38.9 134.9l1.9-.5v1z"/>
<path d="M112.2 134.4l1.9 .5-1.9 .5z"/>
</g>
<text font-size="5.6" x="110.6" y="16.4">IL30, ILD55, ILQ30, ILQ31, ILQ55</text>
<text font-size="4.9" x="144.9" y="24">Vishay Semiconductors</text>
<text font-size="3.5" fill="#007ec4" x="42" y="21.9">www.vishay.com</text>
<g font-size="3.2">
<text x="18.9" y="32.1">SMD-8, Option 9</text>
<text x="18.9" y="128.8">SMD-16, Option 9</text>
</g>
<g font-size="2.8">
<text x="18.9" y="263.3">Rev. 2.1, 24-Mar-2023</text>
<text x="107.2" y="263.6">8</text>
<text x="163.6" y="263.3">Document Number: 83621</text>
<text x="65.9" y="267.1">For technical questions, contact: optocoupleranswers@vishay.com</text>
<text x="26.5" y="271">THIS DOCUMENT IS SUBJECT TO CHANGE WITHOUT NOTICE. THE PRODUCTS DESCRIBED HEREIN AND THIS DOCUMENT</text>
<text x="50.9" y="273.8">ARE SUBJECT TO SPECIFIC DISCLAIMERS, SET FORTH AT www.vishay.com/doc?91000</text>
</g>
<g font-size="2.5">
<text x="65.8" y="39.6">10.20 max.</text>
<text x="136.3" y="36.9">10.05 max.</text>
<text x="137.6" y="40.4">7.62 typ.</text>
<text x="41.2" y="46.9">0.70 min.</text>
<text x="65.7" y="43.3">9.75 ± 0.15</text>
<text x="136.2" y="43.9">6.60 ± 0.25</text>
<text x="120.6" y="58.4" transform="rotate(-90 120.6 58.4)">0.20 ± 0.10</text>
<text x="163.1" y="59.5" transform="rotate(-90 163.1 59.5)">0.25 ± 0.10</text>
<text x="95" y="61.4" transform="rotate(-90 95 61.4)">3.55 ± 0.25</text>
<text x="41.9" y="67">1.27 ± 0.10</text>
<text x="111.7" y="67.6">0.50 min.</text>
<text x="137.6" y="67.6">8.00 min.</text>
<text x="162.4" y="68.4">Leads coplanarity</text>
<text x="162.4" y="70.9">0.1 max.</text>
<text x="47" y="72.2">2.54 typ.</text>
<text x="57.2" y="79.3">8</text>
<text x="66.6" y="79.3">7</text>
<text x="75.9" y="79.3">6</text>
<text x="85.3" y="79.3">5</text>
<text x="168" y="88.7" transform="rotate(-90 168 88.7)">0.76</text>
<text x="130.2" y="101.9" transform="rotate(-27 130.2 101.9)">R0.25</text>
<text x="117.5" y="104.4" transform="rotate(-90 117.5 104.4)">2.54</text>
<text x="157.6" y="112.8">1.52</text>
<text x="168" y="109.1" transform="rotate(-90 168 109.1)">1.78</text>
<text x="34" y="117.4">PIN ONE I.D.</text>
<text x="57.2" y="119.8">1</text>
<text x="66.6" y="119.8">2</text>
<text x="75.9" y="119.8">3</text>
<text x="85.3" y="119.8">4</text>
<text x="137.3" y="116.5">8.00 min.</text>
<text x="139.3" y="120.3">11.05</text>
<text x="142.1" y="155.1" transform="rotate(-90 142.1 155.1)">0.20 ± 0.10</text>
<text x="184.9" y="155.6" transform="rotate(-90 184.9 155.6)">0.25 ± 0.10</text>
<text x="120.3" y="157.4" transform="rotate(-90 120.3 157.4)">3.55 ± 0.25</text>
<text x="189.8" y="220.1" transform="rotate(-90 189.8 220.1)">0.76</text>
<text x="139" y="235.4" transform="rotate(-90 139 235.4)">2.54</text>
<text x="189.8" y="239.9" transform="rotate(-90 189.8 239.9)">1.78</text>
</g>
<g font-size="2.4">
<text x="70.3" y="134.2">20.30 max.</text>
<text x="157.9" y="133.7">10.05 max.</text>
<text x="159.2" y="137.1">7.62 typ.</text>
<text x="26.8" y="143.4">0.70 min.</text>
<text x="69.5" y="139.1">19.90 ± 0.15</text>
<text x="157.8" y="140.5">6.60 ± 0.25</text>
<text x="27.5" y="162.9">1.27 ± 0.10</text>
<text x="32.6" y="167.9">2.54 typ.</text>
<text x="133.1" y="163.5">0.50 min.</text>
<text x="158.7" y="163.5">8.00 min.</text>
<text x="184.2" y="163.4">Leads</text>
<text x="184.2" y="165.8">coplanarity</text>
<text x="184.2" y="168.2">0.1 max.</text>
<text x="42.1" y="191.2">16</text>
<text x="51.5" y="191.2">15</text>
<text x="61" y="191.2">14</text>
<text x="70.4" y="191.2">13</text>
<text x="79.8" y="191.2">12</text>
<text x="89.2" y="191.2">11</text>
<text x="98.7" y="191.2">10</text>
<text x="108.8" y="191.2">9</text>
<text x="19.6" y="228.1">PIN ONE I.D.</text>
<text x="42.8" y="230.9">1</text>
<text x="52.2" y="230.9">2</text>
<text x="61.7" y="230.9">3</text>
<text x="71.1" y="230.9">4</text>
<text x="80.5" y="230.9">5</text>
<text x="89.9" y="230.9">6</text>
<text x="99.3" y="230.9">7</text>
<text x="108.8" y="230.9">8</text>
<text x="151.8" y="233" transform="rotate(-26 151.8 233)">R0.25</text>
<text x="179.3" y="243.6">1.52</text>
<text x="159" y="247.1">8.00 min.</text>
<text x="161" y="250.8">11.05</text>
</g>
</svg>
